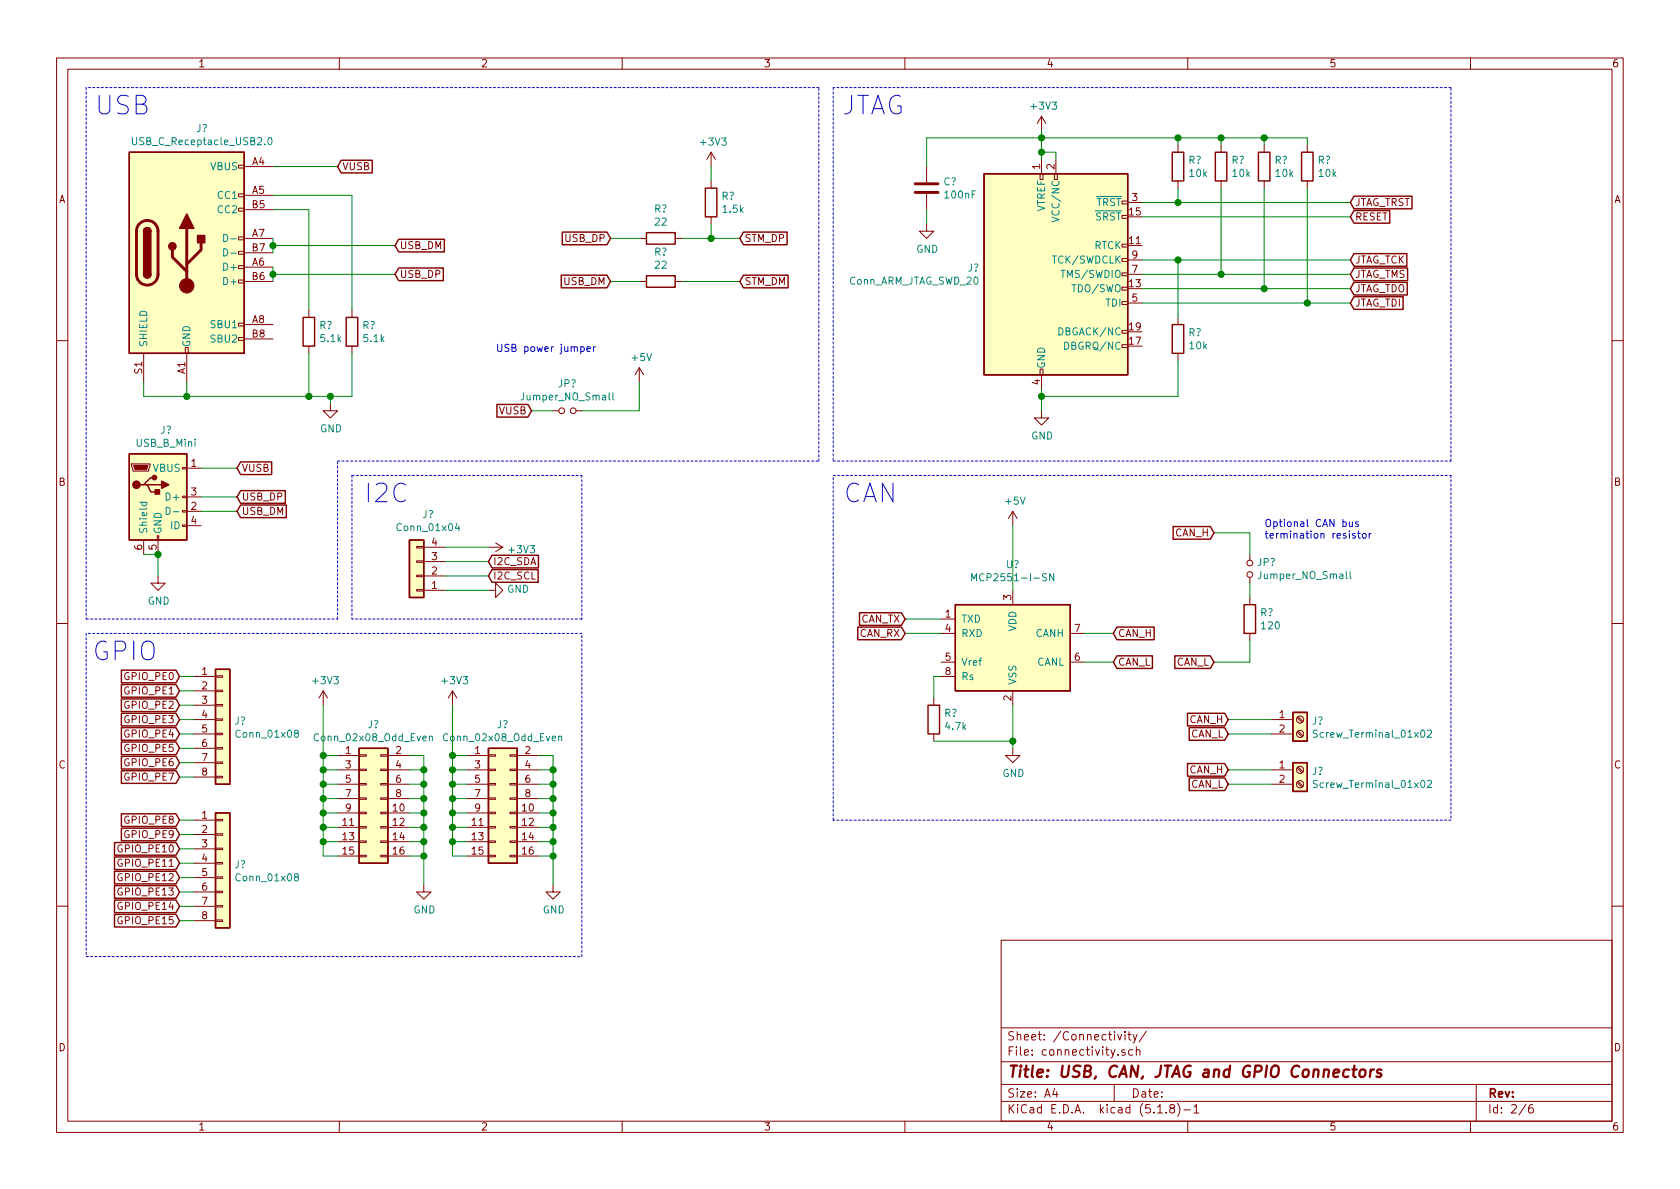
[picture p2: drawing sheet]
<svg xmlns="http://www.w3.org/2000/svg" width="297mm" height="210mm" viewBox="0 0 297 210" stroke-linecap="round" stroke-linejoin="round" font-family="sans-serif">
<g fill="none" stroke="#840000" stroke-width=".18">
<path d="M10 10.3h277v189.9h-277zM12 12.2h273v186.1h-273zM60 10.3v1.9M110 10.3v1.9M160 10.3v1.9M210 10.3v1.9M260 10.3v1.9M42.2 36.8h1v.5h-1zM42.2 34.3h1v.5h-1zM42.2 29.2h1v.5h-1zM43.2 29.5h5.1M43.2 34.5h5.1"/>
<path d="M43.2 37.1h5.1M125.7 26.9v2.6M125.7 32v1.3M125.7 38.3v1.3M125.7 26.9l-.7 1.3M125.7 26.9l.8 1.3M163.8 39.6v1.3h1.3l-1.3 1.3-1.2-1.3h1.2M163.8 29.5v2.8M163.8 34.3v2.8M183.9 30.7h.5v1h-.5zM184.1 20.6l-.7 1.2M184.1 20.6v2.5"/>
<path d="M184.1 28.2v2.5M184.1 20.6l.8 1.2M186.4 30.7h.5v1h-.5zM186.7 28.2v2.5M198.4 38.1h1v.5h-1zM198.4 35.6h1v.5h-1zM199.4 35.8h2.5M208.3 25.6v1.3M208.3 32v1.3M215.9 25.6v1.3M215.9 32v1.3M223.5 25.6v1.3"/>
<path d="M223.5 32v1.3M231.1 25.6v1.3M231.1 32v1.3M42.2 59.7h1v.5h-1zM42.2 57.1h1v.6h-1zM42.2 49.5h1v.5h-1zM42.2 47h1v.5h-1zM42.2 44.4h1v.6h-1zM42.2 41.9h1v.5h-1zM43.2 49.8h5.1M43.2 42.2h5.1M43.2 47.2h5.1"/>
<path d="M43.2 57.4h5.1M43.2 44.7h5.1M43.2 59.9h5.1M54.6 54.9v1.2M62.2 54.9v1.2M113 49.8h1.3M113 42.2h1.3M119.4 49.8h1.2M119.4 42.2h1.2M198.4 45.7h1v.5h-1zM198.4 58.4h1v.5h-1zM198.4 50.8h1v.5h-1z"/>
<path d="M198.4 48.3h1v.5h-1zM198.4 43.2h1v.5h-1zM198.4 53.3h1v.5h-1zM199.4 53.6h2.5M199.4 48.5h2.5M199.4 46h2.5M208.3 56.1v1.3M10 60.2h2M25.4 62.5v5.1M32.8 61.5h.5v1h-.5zM33 62.5v5.1M54.6 61.2v1.3"/>
<path d="M58.4 71.4v1.2h1.3l-1.3 1.3-1.3-1.3h1.3M62.2 61.2v1.3M97.8 72.6h1M101.9 72.6h1M113 65l-.7 1.3M113 65v2.6M113 65l.8 1.3M183.9 65.3h.5v1h-.5zM184.1 72.6v1.3h1.3l-1.3 1.3-1.2-1.3h1.2M184.1 66.3v2.5M198.4 61h1v.5h-1zM208.3 62.5v1.2"/>
<path d="M285 60.2h2M23.2 82h3.3v.3l-.2 1h-2.8zM25.4 95.5v2.5M27.8 94.7h.3v.8h-.3zM27.9 95.5v2.5M32.3 92.8h.7v.3h-.7zM32.3 90.3h.7v.2h-.7zM32.3 87.8h.7v.2h-.7zM32.3 82.7h.7v.2h-.7zM33 82.8h2.6M33 90.4h2.6M33 87.9h2.6"/>
<path d="M33 93h2.6M73.7 96.6h1.2v.3h-1.2zM73.7 99.2h1.2v.2h-1.2zM74.9 96.8h3.8M74.9 99.3h3.8M86.4 96.8h2.5M87.6 96l1.3 .8M88.9 96.8l-1.3 .7M179.1 90.4l-.8 1.3M179.1 90.4v2.6M179.1 90.4l.7 1.3M221 98v1.1"/>
<path d="M10 110.3h2M27.9 101.8v1.3h1.3l-1.3 1.3-1.2-1.3h1.2M34.3 119.6h3.8M38.1 119.5h1.3v.3h-1.3zM73.7 104.3h1.2v.2h-1.2zM73.7 101.7h1.2v.3h-1.2zM74.9 104.4h3.8M74.9 101.8h3.8M86.4 104.4h1.2v-1.3l1.3 1.3-1.3 1.3v-1.3M166.4 109.5h2.5M166.4 112h2.5M166.4 117.1h2.5"/>
<path d="M166.4 119.6h2.5M179.1 104.4v2.5M189.2 112h2.6M189.2 117.1h2.6M221 102.1v1M221 105.7v1.2M221 112v1.3M285 110.3h2M34.3 127.2h3.8M34.3 129.8h3.8M34.3 122.2h3.8M34.3 124.7h3.8"/>
<path d="M34.3 132.3h3.8M34.3 134.9h3.8M34.3 137.4h3.8M38.1 132.2h1.3v.3h-1.3zM38.1 134.7h1.3v.3h-1.3zM38.1 137.3h1.3v.2h-1.3zM38.1 129.7h1.3v.2h-1.3zM38.1 124.6h1.3v.2h-1.3zM38.1 122h1.3v.3h-1.3zM38.1 127.1h1.3v.3h-1.3zM57.1 122.2l-.7 1.2M57.1 122.2v2.5"/>
<path d="M57.1 122.2l.8 1.2M59.7 136.1h3.8M59.7 138.7h3.8M59.7 133.6h3.8M63.5 138.6h1.3v.2h-1.3zM63.5 136h1.3v.3h-1.3zM63.5 133.5h1.3v.2h-1.3zM67.3 138.6h1.3v.2h-1.3zM67.3 136h1.3v.3h-1.3zM67.3 133.5h1.3v.2h-1.3zM68.6 136.1h3.8M68.6 138.7h3.8"/>
<path d="M68.6 133.6h3.8M80 122.2l-.8 1.2M80 122.2v2.5M80 122.2l.8 1.2M82.5 136.1h3.9M82.5 138.7h3.9M82.5 133.6h3.9M86.4 138.6h1.2v.2h-1.2zM86.4 136h1.2v.3h-1.2zM86.4 133.5h1.2v.2h-1.2zM90.2 138.6h1.2v.2h-1.2zM90.2 136h1.2v.3h-1.2z"/>
<path d="M90.2 133.5h1.2v.2h-1.2zM91.4 136.1h3.8M91.4 138.7h3.8M91.4 133.6h3.8M165.1 123.4v1.3M165.1 129.8v1.3M179.1 132.3v1.3h1.2l-1.2 1.3-1.3-1.3h1.3M179.1 122.2v2.5M224.8 127.2h3.8M224.8 129.8h3.8M224.8 136.1h3.8M224.8 138.7h3.8"/>
<path d="M229.3 129.5l.9 .8M229.3 126.9l.9 .9M229.3 138.3l.9 .9M229.3 135.8l.9 .8M229.5 129.3l.9 .8M229.5 126.7l.9 .9M229.5 138.2l.9 .8M229.5 135.6l.9 .9M34.3 145h3.8M34.3 147.6h3.8M34.3 150.1h3.8M34.3 152.6h3.8"/>
<path d="M34.3 155.2h3.8M34.3 157.7h3.8M38.1 157.6h1.3v.3h-1.3zM38.1 155.1h1.3v.2h-1.3zM38.1 150h1.3v.2h-1.3zM38.1 147.4h1.3v.3h-1.3zM38.1 144.9h1.3v.3h-1.3zM38.1 152.5h1.3v.3h-1.3zM59.7 143.8h3.8M59.7 146.3h3.8M59.7 148.8h3.8M59.7 151.4h3.8"/>
<path d="M59.7 141.2h3.8M63.5 146.2h1.3v.2h-1.3zM63.5 148.7h1.3v.3h-1.3zM63.5 151.3h1.3v.2h-1.3zM63.5 143.6h1.3v.3h-1.3zM63.5 141.1h1.3v.2h-1.3zM67.3 146.2h1.3v.2h-1.3zM67.3 148.7h1.3v.3h-1.3zM67.3 151.3h1.3v.2h-1.3zM67.3 143.6h1.3v.3h-1.3zM67.3 141.1h1.3v.2h-1.3zM68.6 143.8h3.8"/>
<path d="M68.6 146.3h3.8M68.6 148.8h3.8M68.6 151.4h3.8M68.6 141.2h3.8M74.9 156.5v1.2h1.3l-1.3 1.3-1.2-1.3h1.2M82.5 143.8h3.9M82.5 146.3h3.9M82.5 148.8h3.9M82.5 151.4h3.9M82.5 141.2h3.9M86.4 146.2h1.2v.2h-1.2zM86.4 148.7h1.2v.3h-1.2z"/>
<path d="M86.4 151.3h1.2v.2h-1.2zM86.4 143.6h1.2v.3h-1.2zM86.4 141.1h1.2v.2h-1.2zM90.2 146.2h1.2v.2h-1.2zM90.2 148.7h1.2v.3h-1.2zM90.2 151.3h1.2v.2h-1.2zM90.2 143.6h1.2v.3h-1.2zM90.2 141.1h1.2v.2h-1.2zM91.4 143.8h3.8M91.4 146.3h3.8M91.4 148.8h3.8M91.4 151.4h3.8"/>
<path d="M91.4 141.2h3.8M97.8 156.5v1.2h1.3l-1.3 1.3-1.3-1.3h1.3M10 160.2h2M34.3 160.3h3.8M34.3 162.8h3.8M38.1 160.1h1.3v.3h-1.3zM38.1 162.7h1.3v.2h-1.3zM177 166.3h108v32h-108zM285 160.2h2M60 198.3v1.9M110 198.3v1.9M160 198.3v1.9"/>
<path d="M177 194.8h108M177 191.8h108M177 187.8h108M177 181.8h108M186.5 192.5l-.4 1h1M186.8 193v1M197 191.8v3M197.6 182.9l.4 1 .3-1M198.9 185.7a.37 .37 0 0 0-.6 .1l.1 .2 .5 .2 .1 .1-.2 .3-.5-.1M198.9 182.4v.2M198.9 182.9v1M199.4 182.9h.6"/>
<path d="M199.6 182.4v1.3l.4 .2M200.3 185.7l-.5-.1-.3 .3 .1 .6 .2 .1 .5-.1M200.3 182.9l.4 1M200.9 185.7h.1a.37 .37 0 0 1 .5 .1v.8M200.9 185.1v1.5M201 182.9l-.4 1.4-.3 .1M202.7 182.3l-1.3 2M204.7 196.8h.8M206.2 196.7v.1M207.1 196l-.3-.3 .2-.3a.48 .48 0 0 1 .6 .1l-.1 .4a.52 .52 0 0 0-.6 .2 .52 .52 0 0 0 .1 .6l.4 .1 .2-.1 .1-.4-.3-.3M208.2 195.1a1.71 1.71 0 0 1 0 2.3M209.3 196.3h1.2"/>
<path d="M210 198.3v1.9M211.1 195.8l.4-.5v1.5M211.1 196.8h.9M260 198.3v1.9M261 191.8v6.5M269.8 195.2l-1.2 2M271 195.3a.62 .62 0 0 0-.7 .7v.7l.3 .1 .4-.1 .1-.5-.1-.2-.4-.1-.3 .3"/>
<circle cx="99.3" cy="72.6" r=".51"/>
<circle cx="101.3" cy="72.6" r=".51"/>
<circle cx="221" cy="99.6" r=".51"/>
<circle cx="221" cy="101.6" r=".51"/>
<circle cx="229.9" cy="127.2" r=".63"/>
<circle cx="229.9" cy="136.1" r=".63"/>
<circle cx="229.9" cy="129.8" r=".63"/>
<circle cx="229.9" cy="138.7" r=".63"/>
</g>
<path d="M239.1 189.1h.8M239.5 188.4l-.2 1.8v.1l.4 .1M240.5 189.3a.53 .53 0 0 1 .5-.2 .53 .53 0 0 1 .5 .4l-.1 .6a.54 .54 0 0 1-.5 .4 .54 .54 0 0 1-.6-.4zM242.4 189.1l-.2 1.3M242.9 189.1a.54 .54 0 0 0-.6 .4M244.2 189.2a.49 .49 0 0 0-.7 .3v.2l.5 .1 .2 .3-.3 .3-.5-.1" fill="none" stroke="#840000" stroke-width=".41"/>
<g fill="none" stroke="#840000" stroke-width=".25">
<path d="M22.9 26.9h20.3v35.6h-20.3zM60.3 28.3h5.5v2.3h-5.5l-.6-1.1zM124.7 33.3h2v5h-2zM174 30.7h25.4v35.6h-25.4zM207.3 26.9h2v5.1h-2zM214.9 26.9h2v5.1h-2zM222.5 26.9h2v5.1h-2zM230.1 26.9h2.1v5.1h-2.1zM239.4 34.7h10.3v2.2h-10.3l-.6-1.1zM239.4 37.2h6.3v2.3h-6.3l-.6-1.2zM25.4 48.5a.63 .63 0 0 0 .6 .6 .63 .63 0 0 0 .7-.6M25.4 40.9a.63 .63 0 0 1 .6-.6 .63 .63 0 0 1 .7 .6"/>
<path d="M53.6 56.1h2v5.1h-2zM61.2 56.1h2v5.1h-2zM70.5 42.3h8.1v2.2h-8.1l-.7-1.1zM70.5 47.4h7.9v2.2h-7.9l-.7-1.1zM99.2 48.7h8.1l.6 1.1-.6 1.1h-8.1zM99.4 41h7.9l.6 1.2-.6 1.1h-7.9zM114.3 48.8h5.1v2h-5.1zM114.3 41.1h5.1v2.1h-5.1zM131.4 48.7h7.9v2.2h-7.9l-.6-1.1zM131.4 41h7.8v2.3h-7.8l-.6-1.1zM207.3 57.4h2v5.1h-2zM239.4 49.9h9.4v2.3h-9.4l-.6-1.2z"/>
<path d="M239.4 52.5h8.7v2.2h-8.7l-.6-1.1zM239.4 47.4h9.5v2.2h-9.5l-.6-1.1zM239.4 44.9h9.3v2.2h-9.3l-.6-1.1zM87.9 71.5h5.4l.7 1.1-.7 1.2h-5.4zM22.9 80.3h10.1v15.2h-10.1zM25.4 85.7h.6l.7 1.3h1.2M26 85.7h2.6M27.3 84.4h-.6l-1.3 1.3h-.6M42.5 89.3h8.1v2.2h-8.1l-.6-1.1zM42.5 86.8h7.9v2.2h-7.9l-.6-1.1zM42.5 81.7h5.5v2.2h-5.5l-.6-1.1zM72.4 95.5h2.5v10.2h-2.5z"/>
<path d="M87 98.2h8.2v2.2h-8.2l-.6-1.1zM207.4 93.1h6.6l.6 1.1-.6 1.1h-6.6zM21.5 118.5h9.6l.6 1.1-.6 1.1h-9.6zM38.1 118.4h2.5v20.3h-2.5zM87 100.7h8.1v2.3h-8.1l-.6-1.2zM151.7 110.9h7.7l.6 1.1-.6 1.1h-7.7zM152 108.4h7.4l.6 1.1-.6 1.1h-7.4zM168.9 106.9h20.3v15.3h-20.3zM197.5 116h6.3v2.2h-6.3l-.7-1.1zM197.5 110.9h6.6v2.2h-6.6l-.7-1.1zM207.7 116h6.3l.6 1.1-.6 1.1h-6.3zM220 106.9h2v5.1h-2z"/>
<path d="M21.5 131.2h9.6l.6 1.1-.6 1.1h-9.6zM21.5 126.1h9.6l.6 1.1-.6 1.2h-9.6zM21.5 128.7h9.6l.6 1.1-.6 1.1h-9.6zM21.5 123.6h9.6l.6 1.1-.6 1.1h-9.6zM21.5 121.1h9.6l.6 1.1-.6 1.1h-9.6zM21.5 136.3h9.6l.6 1.1-.6 1.1h-9.6zM21.5 133.8h9.6l.6 1.1-.6 1.1h-9.6zM63.5 132.3h5.1v20.3h-5.1zM86.4 132.3h5v20.3h-5zM164.1 124.7h2v5.1h-2zM210 126.1h6.5l.7 1.1-.7 1.2h-6.5zM210 135h6.5l.7 1.1-.7 1.2h-6.5z"/>
<path d="M210.3 128.7h6.2l.7 1.1-.7 1.1h-6.2zM210.3 137.6h6.2l.7 1.1-.7 1.1h-6.2zM228.6 126h2.5v5.1h-2.5zM228.6 134.9h2.5v5h-2.5zM20.2 149h10.9l.6 1.1-.6 1.1h-10.9zM20.2 151.5h10.9l.6 1.1-.6 1.2h-10.9zM20.2 154.1h10.9l.6 1.1-.6 1.1h-10.9zM20.2 156.6h10.9l.6 1.1-.6 1.1h-10.9zM20.2 159.2h10.9l.6 1.1-.6 1.1h-10.9zM21.5 143.9h9.6l.6 1.1-.6 1.1h-9.6zM21.5 146.5h9.6l.6 1.1-.6 1.1h-9.6zM38.1 143.8h2.5v20.3h-2.5z"/>
<path d="M20.2 161.7h10.9l.6 1.1-.6 1.1h-10.9z"/>
</g>
<g fill="none" stroke="#008484" stroke-width=".18">
<path d="M23.4 24.3v1.1l.3 .2 .3-.1 .2-.1v-1.1M47.5 24.5l.2-.2a.69 .69 0 0 1 .4 .7 .69 .69 0 0 1-.4 .6l-.3-.2v-.3zM186 38.4l1.2 .4-1.2 .4M39.5 41.4a.64 .64 0 0 1 .8 .7 .64 .64 0 0 1-.8 .6zM39.5 44a.64 .64 0 0 1 .8 .6 .64 .64 0 0 1-.8 .7zM40.8 42.2h1M40.8 44.8h1M108.4 69.5v1.1l.1 .1M188.2 60.5a.64 .64 0 0 1 .8 .6 .64 .64 0 0 1-.8 .7zM24.7 88.8h1.3M25.2 88.8l-.1 .4 .2 .2 .6-.1v-.5M29.4 89.7a.64 .64 0 0 1 .7 .6 .64 .64 0 0 1-.7 .7z"/>
<path d="M30.7 90.5h.9M80.8 92.5l-.3 .9h.8M81.1 93v.8M171.8 102.7v-1.3l.4 1 .4-1v1.3M186.3 101.4v1.3l-.7-1.3v1.3M238.7 101.1v1.1l.2 .1M52.3 129.7l-.2-.2v-.3l.2-.1 .4 .1v.3l-.5 .2-.2 .2v.2l.3 .3 .4-.1 .1-.2-.1-.3-.2-.1M75.9 130.3l.2-.1h.3l.1 .8M75.9 130.2v.8M98.8 130.3l.2-.1h.3v.8M98.8 130.2v.8M232.9 129.2l-.5-.1-.1 .1v.5l.6 .2v.2l-.2 .3-.5-.1"/>
<path d="M232.9 138.1l-.5-.1-.1 .1v.5l.6 .2v.2l-.2 .3-.5-.1M252.4 129.2l.5-.1 .2 .4v.2l-.8 .7h.8M252.4 138.1l.5-.1 .2 .3v.3l-.8 .7h.8M52.3 155.1l-.2-.2v-.3l.2-.1 .4 .1v.3l-.5 .2-.2 .2v.2l.3 .3 .4-.1 .1-.2-.1-.3-.2-.1"/>
</g>
<g fill="#ffffc2" stroke="#ffffc2" stroke-width=".18">
<path d="M228.6 126h2.5v5.1h-2.5z"/>
<path d="M228.6 134.9h2.5v5h-2.5z"/>
<path d="M174 30.7h25.4v35.6h-25.4z"/>
<path d="M22.9 26.9h20.3v35.6h-20.3z"/>
<path d="M22.9 80.3h10.1v15.2h-10.1z"/>
<path d="M168.9 106.9h20.3v15.3h-20.3z"/>
<path d="M72.4 95.5h2.5v10.2h-2.5z"/>
<path d="M38.1 118.4h2.5v20.3h-2.5z"/>
<path d="M63.5 132.3h5.1v20.3h-5.1z"/>
<path d="M38.1 143.8h2.5v20.3h-2.5z"/>
<path d="M86.4 132.3h5v20.3h-5z"/>
</g>
<path d="M24.6 39.7a1.9 1.9 0 0 1 2.1-.6 1.9 1.9 0 0 1 1.2 1.8v7.6a1.9 1.9 0 0 1-1.9 1.9 1.9 1.9 0 0 1-1.9-1.9v-7.8l.1-.5zM161.8 34h4.1M161.8 32.5h4.1M30.5 44.2v1.3l2.5 2.5M33 40.4v10.1M35.6 42.9v1.3l-2.6 2.5" fill="none" stroke="#840000" stroke-width=".51"/>
<g fill="#840000" stroke="#840000" stroke-width=".25">
<path d="M25.4 48.5h1.3a.63 .63 0 0 1-.7 .6 .63 .63 0 0 1-.6-.6z"/>
<path d="M25.6 40.4a.63 .63 0 0 1 .7-.1 .63 .63 0 0 1 .4 .6h-1.3z"/>
<path d="M25.4 40.9h1.3v7.6h-1.3z"/>
<path d="M34.9 41.7h1.3v1.2h-1.3z"/>
<path d="M33 37.8l1.3 2.6h-2.6z"/>
<path d="M27.4 86.6h.8v.8h-.8z"/>
<path d="M28.6 85.1l1.2 .6-1.2 .7z"/>
<circle cx="30.5" cy="43.6" r=".63"/>
<circle cx="24.1" cy="85.7" r=".63"/>
<circle cx="27.3" cy="84.4" r=".38"/>
</g>
<g fill="#840000" stroke="#840000" stroke-width=".18">
<path d="M23.6 82.3h2.6l-.3 .8h-2z"/>
<circle cx="33" cy="50.5" r="1.27"/>
</g>
<g fill="none" stroke="#0000c2" stroke-width=".18" stroke-dasharray=".4 .4">
<path d="M15.2 15.5v94M144.8 15.5h-129.6M147.3 15.5v66M256.5 15.5h-109.2M59.7 81.5h85.1M62.2 84.1h40.7M62.2 84.1v25.4M102.9 84.1v25.4M144.8 81.5v-66M147.3 84.1h109.2M147.3 81.5h109.2M256.5 84.1v60.9"/>
<path d="M256.5 81.5v-66M15.2 109.5h44.5M15.2 112v57.2M59.7 109.5v-28M102.9 109.5h-40.7M102.9 112h-87.7M147.3 145v-60.9M256.5 145h-109.2M15.2 169.2h87.7M102.9 169.2v-57.2"/>
</g>
<g fill="none" stroke="#008400" stroke-width=".18">
<path d="M48.3 37.1h6.3v17.8M48.3 29.5h11.4M48.3 34.5h13.9v20.4M125.7 29.5v2.5M125.7 39.6v2.6M163.8 37.1v2.5M184.1 23.1v5.1M184.1 26.9h2.6v1.3M201.9 35.8h36.9M201.9 38.3h36.9M208.3 24.4v1.2M208.3 33.3v2.5"/>
<path d="M215.9 24.4v1.2M215.9 33.3v15.2M223.5 24.4v1.2M223.5 33.3v17.7M231.1 25.6v-1.2h-67.3v5.1M231.1 33.3v20.3M48.3 42.2v2.5M48.3 47.2v2.6M48.3 48.5h21.5M48.3 43.4h21.5M107.9 49.8h5.1M107.9 42.2h5.1"/>
<path d="M120.6 49.8h10.2M120.6 42.2h10.2M201.9 48.5h36.9M201.9 46h36.9M201.9 51h36.9M201.9 53.6h36.9M208.3 46v10.1M33 67.6v2.5M54.6 62.5v7.6M58.4 70.1v1.3M62.2 62.5v7.6h-36.8v-2.5M94 72.6h3.8"/>
<path d="M113 67.6v5h-10.1M184.1 68.8v3.8M208.3 63.7v6.4h-24.2M25.4 98h2.5v3.8M35.6 82.8h6.3M35.6 90.4h6.3M35.6 87.9h6.3M78.7 96.8h7.7M78.7 99.3h7.7M179.1 93v11.4M214.6 94.2h6.4v3.8M31.7 119.6h2.6"/>
<path d="M78.7 104.4h7.7M78.7 101.8h7.7M160 109.5h6.4M160 112h6.4M166.4 119.6h-1.3v3.8M191.8 112h5M191.8 117.1h5M221 103.1v2.6M221 113.3v3.8h-6.4M31.7 122.2h2.6M31.7 124.7h2.6M31.7 127.2h2.6"/>
<path d="M31.7 129.8h2.6M31.7 132.3h2.6M31.7 134.9h2.6M31.7 137.4h2.6M57.1 124.7v26.7h2.6M57.1 133.6h2.6M57.1 136.1h2.6M57.1 138.7h2.6M72.4 133.6h2.5v22.9M72.4 136.1h2.5M72.4 138.7h2.5M80 124.7v26.7h2.5"/>
<path d="M80 133.6h2.5M80 136.1h2.5M80 138.7h2.5M95.2 133.6h2.6v22.9M95.2 136.1h2.6M95.2 138.7h2.6M165.1 131.1h14M179.1 124.7v7.6M217.2 136.1h7.6M217.2 138.7h7.6M217.2 127.2h7.6M217.2 129.8h7.6"/>
<path d="M31.7 145h2.6M31.7 147.6h2.6M31.7 150.1h2.6M31.7 152.6h2.6M31.7 155.2h2.6M31.7 157.7h2.6M57.1 146.3h2.6M57.1 141.2h2.6M57.1 143.8h2.6M57.1 148.8h2.6M72.4 146.3h2.5M72.4 151.4h2.5"/>
<path d="M72.4 141.2h2.5M72.4 143.8h2.5M72.4 148.8h2.5M80 146.3h2.5M80 141.2h2.5M80 143.8h2.5M80 148.8h2.5M95.2 146.3h2.6M95.2 151.4h2.6M95.2 141.2h2.6M95.2 143.8h2.6M95.2 148.8h2.6"/>
<path d="M31.7 160.3h2.6M31.7 162.8h2.6"/>
</g>
<g fill="none" stroke="#0000c2" stroke-width=".18">
<path d="M102.7 61.4l.3-.1 .3 .2-.1 .6h-.5M103.8 61.7l.6-.1-.1-.2-.3-.1-.2 .2v.6h.5M104.9 61.3v.8M105.3 61.3l-.4 .2M238.6 92.3v.8h.3l.2-.1M239.1 92.3v.8M239.6 94.4l-.3-.1-.2 .2 .1 .2 .4 .1v.3h-.5M240 94.3h.5M240.2 92.3h-.3l-.2 .2v.1l.5 .2v.3h-.5M240.2 93.9v1.1l.3 .2M241 94.4l.3-.1 .3 .3-.2 .5-.3 .1-.2-.3zM242.1 94.3v.9"/>
<path d="M242.4 94.3l-.3 .3"/>
</g>
<g fill="#008400" stroke="#008400" stroke-width=".25">
<circle cx="57.2" cy="146.3" r=".51"/>
<circle cx="74.9" cy="141.2" r=".51"/>
<circle cx="223.5" cy="24.4" r=".51"/>
<circle cx="179.1" cy="131.1" r=".51"/>
<circle cx="208.3" cy="35.8" r=".51"/>
<circle cx="74.9" cy="143.8" r=".51"/>
<circle cx="208.3" cy="46" r=".51"/>
<circle cx="33" cy="70.1" r=".51"/>
<circle cx="74.9" cy="146.3" r=".51"/>
<circle cx="215.9" cy="48.5" r=".51"/>
<circle cx="57.2" cy="148.8" r=".51"/>
<circle cx="74.9" cy="148.8" r=".51"/>
<circle cx="215.9" cy="24.4" r=".51"/>
<circle cx="223.5" cy="51" r=".51"/>
<circle cx="57.2" cy="143.8" r=".51"/>
<circle cx="231.1" cy="53.6" r=".51"/>
<circle cx="57.2" cy="141.2" r=".51"/>
<circle cx="74.9" cy="151.4" r=".51"/>
<circle cx="27.9" cy="98" r=".51"/>
<circle cx="57.2" cy="138.7" r=".51"/>
<circle cx="58.4" cy="70.1" r=".51"/>
<circle cx="57.2" cy="136.1" r=".51"/>
<circle cx="57.2" cy="133.6" r=".51"/>
<circle cx="97.8" cy="151.4" r=".51"/>
<circle cx="80" cy="136.1" r=".51"/>
<circle cx="80" cy="141.2" r=".51"/>
<circle cx="48.3" cy="48.5" r=".51"/>
<circle cx="125.7" cy="42.2" r=".51"/>
<circle cx="80" cy="143.8" r=".51"/>
<circle cx="80" cy="133.6" r=".51"/>
<circle cx="54.6" cy="70.1" r=".51"/>
<circle cx="80" cy="146.3" r=".51"/>
<circle cx="184.2" cy="26.9" r=".51"/>
<circle cx="48.3" cy="43.4" r=".51"/>
<circle cx="80" cy="148.8" r=".51"/>
<circle cx="80" cy="138.7" r=".51"/>
<circle cx="97.8" cy="148.8" r=".51"/>
<circle cx="97.8" cy="146.3" r=".51"/>
<circle cx="97.8" cy="143.8" r=".51"/>
<circle cx="97.8" cy="141.2" r=".51"/>
<circle cx="97.8" cy="138.7" r=".51"/>
<circle cx="97.8" cy="136.1" r=".51"/>
<circle cx="184.2" cy="70.1" r=".51"/>
<circle cx="74.9" cy="136.1" r=".51"/>
<circle cx="184.2" cy="24.4" r=".51"/>
<circle cx="74.9" cy="138.7" r=".51"/>
<circle cx="208.3" cy="24.4" r=".51"/>
</g>
<g font-size="4.6" fill="#0000c2">
<text x="17" y="20.3">USB</text>
<text x="147.9" y="20.3">JTAG</text>
<text x="65.3" y="88.9">I2C</text>
<text x="148.9" y="88.9">CAN</text>
<text x="16.5" y="116.8">GPIO</text>
</g>
<text font-size="2.8" fill="#840000" x="178" y="190.5">Title: USB, CAN, JTAG and GPIO Connectors</text>
<g font-size="2.1" fill="#840000">
<text x="178" y="184">Sheet: /Connectivity/</text>
<text x="178" y="186.7">File: connectivity.sch</text>
<text x="178" y="196.9">KiCad E.D.A. kicad (5.1.8)-1</text>
<text x="178" y="194.1">Size: A4</text>
<text x="200" y="194.1">Date:</text>
<text x="263" y="194.1">Rev:</text>
<text x="263" y="196.9">Id: 2/6</text>
</g>
<g font-size="1.8" fill="#840000">
<text x="35" y="11.9">1</text>
<text x="85" y="11.9">2</text>
<text x="135" y="11.9">3</text>
<text x="185" y="11.9">4</text>
<text x="235" y="11.9">5</text>
<text x="285" y="11.9">6</text>
<text x="44.6" y="29.2">A4</text>
<text x="183.9" y="29.9" transform="rotate(-90 183.9 29.9)">1</text>
<text x="186.4" y="29.9" transform="rotate(-90 186.4 29.9)">2</text>
<text x="10.4" y="35.9">A</text>
<text x="44.6" y="34.3">A5</text>
<text x="60.5" y="30.1">VUSB</text>
<text x="200.2" y="35.6">3</text>
<text x="285.4" y="35.9">A</text>
<text x="44.6" y="41.9">A7</text>
<text x="44.6" y="36.8">B5</text>
<text x="199.7" y="38.1">15</text>
<text x="239.5" y="36.4">JTAG_TRST</text>
<text x="239.5" y="39">RESET</text>
<text x="44.6" y="47">A6</text>
<text x="44.6" y="44.4">B7</text>
<text x="70.6" y="44.1">USB_DM</text>
<text x="100" y="42.8">USB_DP</text>
<text x="131.6" y="42.8">STM_DP</text>
<text x="199.7" y="43.2">11</text>
<text x="200.2" y="45.7">9</text>
<text x="239.5" y="46.6">JTAG_TCK</text>
<text x="44.6" y="49.5">B6</text>
<text x="70.6" y="49.1">USB_DP</text>
<text x="99.7" y="50.4">USB_DM</text>
<text x="131.6" y="50.4">STM_DM</text>
<text x="199.7" y="50.8">13</text>
<text x="200.2" y="53.3">5</text>
<text x="200.2" y="48.3">7</text>
<text x="239.5" y="51.7">JTAG_TDO</text>
<text x="239.5" y="49.1">JTAG_TMS</text>
<text x="44.6" y="57.1">A8</text>
<text x="44.6" y="59.7">B8</text>
<text x="199.7" y="58.4">19</text>
<text x="239.5" y="54.2">JTAG_TDI</text>
<text x="199.7" y="61">17</text>
<text x="25.1" y="66.1" transform="rotate(-90 25.1 66.1)">S1</text>
<text x="32.8" y="66.1" transform="rotate(-90 32.8 66.1)">A1</text>
<text x="183.9" y="68" transform="rotate(-90 183.9 68)">4</text>
<text x="88.3" y="73.3">VUSB</text>
<text x="33.8" y="82.5">1</text>
<text x="42.7" y="83.4">VUSB</text>
<text x="10.4" y="85.9">B</text>
<text x="33.8" y="87.6">3</text>
<text x="42.7" y="88.5">USB_DP</text>
<text x="285.4" y="85.9">B</text>
<text x="33.8" y="90.2">2</text>
<text x="33.8" y="92.7">4</text>
<text x="42.7" y="91.1">USB_DM</text>
<text x="207.7" y="94.9">CAN_H</text>
<text x="25.1" y="97.3" transform="rotate(-90 25.1 97.3)">6</text>
<text x="27.7" y="97.3" transform="rotate(-90 27.7 97.3)">5</text>
<text x="76.4" y="101.6">2</text>
<text x="76.4" y="99.1">3</text>
<text x="76.4" y="96.5">4</text>
<text x="87.1" y="99.9">I2C_SDA</text>
<text x="76.4" y="104.1">1</text>
<text x="87.1" y="102.5">I2C_SCL</text>
<text x="178.8" y="106.1" transform="rotate(-90 178.8 106.1)">3</text>
<text x="152" y="112.6">CAN_RX</text>
<text x="152.1" y="110.1">CAN_TX</text>
<text x="167.2" y="109.2">1</text>
<text x="167.2" y="111.8">4</text>
<text x="190" y="111.8">7</text>
<text x="197.6" y="112.6">CAN_H</text>
<text x="35.7" y="119.4">1</text>
<text x="167.2" y="116.8">5</text>
<text x="167.2" y="119.4">8</text>
<text x="190" y="116.8">6</text>
<text x="197.6" y="117.7">CAN_L</text>
<text x="207.9" y="117.7">CAN_L</text>
<text x="22.2" y="125.3">GPIO_PE2</text>
<text x="22.2" y="122.8">GPIO_PE1</text>
<text x="22.2" y="120.3">GPIO_PE0</text>
<text x="35.7" y="121.9">2</text>
<text x="35.7" y="124.5">3</text>
<text x="178.8" y="123.9" transform="rotate(-90 178.8 123.9)">2</text>
<text x="22.2" y="127.9">GPIO_PE3</text>
<text x="22.2" y="130.4">GPIO_PE4</text>
<text x="35.7" y="127">4</text>
<text x="35.7" y="129.5">5</text>
<text x="210.3" y="127.9">CAN_H</text>
<text x="210.5" y="130.4">CAN_L</text>
<text x="226.2" y="127">1</text>
<text x="226.2" y="129.5">2</text>
<text x="10.4" y="135.9">C</text>
<text x="22.2" y="133">GPIO_PE5</text>
<text x="22.2" y="135.5">GPIO_PE6</text>
<text x="35.7" y="132.1">6</text>
<text x="35.7" y="134.6">7</text>
<text x="35.7" y="137.2">8</text>
<text x="61.1" y="133.3">1</text>
<text x="61.1" y="135.9">3</text>
<text x="70" y="133.3">2</text>
<text x="70" y="135.9">4</text>
<text x="84" y="133.3">1</text>
<text x="84" y="135.9">3</text>
<text x="92.9" y="133.3">2</text>
<text x="92.9" y="135.9">4</text>
<text x="210.3" y="136.8">CAN_H</text>
<text x="226.2" y="135.9">1</text>
<text x="285.4" y="135.9">C</text>
<text x="22.2" y="138">GPIO_PE7</text>
<text x="61.1" y="138.4">5</text>
<text x="61.1" y="141">7</text>
<text x="61.1" y="143.5">9</text>
<text x="69.5" y="143.5">10</text>
<text x="70" y="138.4">6</text>
<text x="70" y="141">8</text>
<text x="84" y="138.4">5</text>
<text x="84" y="141">7</text>
<text x="84" y="143.5">9</text>
<text x="92.4" y="143.5">10</text>
<text x="92.9" y="138.4">6</text>
<text x="92.9" y="141">8</text>
<text x="210.5" y="139.3">CAN_L</text>
<text x="226.2" y="138.4">2</text>
<text x="22.2" y="145.7">GPIO_PE8</text>
<text x="22.2" y="148.2">GPIO_PE9</text>
<text x="35.7" y="144.8">1</text>
<text x="35.7" y="147.3">2</text>
<text x="35.7" y="149.9">3</text>
<text x="60.6" y="146">11</text>
<text x="60.6" y="148.6">13</text>
<text x="69.5" y="146">12</text>
<text x="69.5" y="148.6">14</text>
<text x="83.5" y="146">11</text>
<text x="83.5" y="148.6">13</text>
<text x="92.4" y="146">12</text>
<text x="92.4" y="148.6">14</text>
<text x="21.2" y="150.7">GPIO_PE10</text>
<text x="21.2" y="153.3">GPIO_PE11</text>
<text x="21.2" y="155.8">GPIO_PE12</text>
<text x="35.7" y="152.4">4</text>
<text x="35.7" y="154.9">5</text>
<text x="60.6" y="151.1">15</text>
<text x="69.5" y="151.1">16</text>
<text x="83.5" y="151.1">15</text>
<text x="92.4" y="151.1">16</text>
<text x="21.2" y="158.4">GPIO_PE13</text>
<text x="21.2" y="160.9">GPIO_PE14</text>
<text x="35.7" y="157.5">6</text>
<text x="35.7" y="160">7</text>
<text x="21.2" y="163.4">GPIO_PE15</text>
<text x="35.7" y="162.6">8</text>
<text x="10.4" y="185.9">D</text>
<text x="285.4" y="185.9">D</text>
<text x="35" y="199.9">1</text>
<text x="85" y="199.9">2</text>
<text x="135" y="199.9">3</text>
<text x="185" y="199.9">4</text>
<text x="235" y="199.9">5</text>
<text x="285" y="199.9">6</text>
</g>
<g font-size="1.8" fill="#008484">
<text x="34.7" y="23.4">J?</text>
<text x="182.4" y="19.4">+3V3</text>
<text x="24" y="25.7">USB_C_Receptacle_USB2.0</text>
<text x="124" y="25.7">+3V3</text>
<text x="210.1" y="29">R?</text>
<text x="217.8" y="29">R?</text>
<text x="225.4" y="29">R?</text>
<text x="233" y="29">R?</text>
<text x="37.3" y="30.1">VBUS</text>
<text x="38.6" y="35.2">CC1</text>
<text x="127.6" y="35.3">R?</text>
<text x="166.8" y="32.8">C?</text>
<text x="167.2" y="35.1">100nF</text>
<text x="210.4" y="31.3">10k</text>
<text x="218" y="31.3">10k</text>
<text x="225.6" y="31.3">10k</text>
<text x="233.2" y="31.3">10k</text>
<text x="38.6" y="37.7">CC2</text>
<text x="115.7" y="37.6">R?</text>
<text x="115.9" y="39.9">22</text>
<text x="127.9" y="37.6">1.5k</text>
<text x="184.8" y="37.5" transform="rotate(-90 184.8 37.5)">VTREF</text>
<text x="187.3" y="38.5" transform="rotate(-90 187.3 38.5)">VCC/NC</text>
<text x="193.6" y="39">SRST</text>
<text x="193.8" y="36.4">TRST</text>
<text x="39.9" y="47.9">D+</text>
<text x="115.7" y="45.2">R?</text>
<text x="115.9" y="47.5">22</text>
<text x="162" y="44.7">GND</text>
<text x="186.5" y="46.6">TCK/SWDCLK</text>
<text x="193.5" y="44.1">RTCK</text>
<text x="39.9" y="50.4">D+</text>
<text x="150" y="50.3">Conn_ARM_JTAG_SWD_20</text>
<text x="171.1" y="48">J?</text>
<text x="188.2" y="49.1">TMS/SWDIO</text>
<text x="189.9" y="51.7">TDO/SWO</text>
<text x="37.4" y="58">SBU1</text>
<text x="56.5" y="58.2">R?</text>
<text x="64.1" y="58.2">R?</text>
<text x="187.6" y="59.3">DBGACK/NC</text>
<text x="195.5" y="54.2">TDI</text>
<text x="210.1" y="59.5">R?</text>
<text x="26" y="61.5" transform="rotate(-90 26 61.5)">SHIELD</text>
<text x="33.7" y="61.5" transform="rotate(-90 33.7 61.5)">GND</text>
<text x="37.4" y="60.6">SBU2</text>
<text x="56.8" y="60.5">5.1k</text>
<text x="64.4" y="60.5">5.1k</text>
<text x="111.8" y="63.8">+5V</text>
<text x="184.8" y="65.3" transform="rotate(-90 184.8 65.3)">GND</text>
<text x="188.7" y="61.8">DBGRQ/NC</text>
<text x="210.4" y="61.8">10k</text>
<text x="92.5" y="70.8">Jumper_NO_Small</text>
<text x="98.7" y="68.5">JP?</text>
<text x="28.4" y="76.7">J?</text>
<text x="56.6" y="76.4">GND</text>
<text x="182.3" y="77.7">GND</text>
<text x="24.1" y="79">USB_B_Mini</text>
<text x="27.1" y="83.4">VBUS</text>
<text x="29.7" y="88.5">D+</text>
<text x="177.9" y="89.2">+5V</text>
<text x="26" y="94.5" transform="rotate(-90 26 94.5)">Shield</text>
<text x="28.6" y="94.5" transform="rotate(-90 28.6 94.5)">GND</text>
<text x="30.2" y="93.6">ID</text>
<text x="70.5" y="93.9">Conn_01x04</text>
<text x="74.7" y="91.6">J?</text>
<text x="90.1" y="97.8">+3V3</text>
<text x="177.9" y="100.5">U?</text>
<text x="222.3" y="100.1">JP?</text>
<text x="26.1" y="106.9">GND</text>
<text x="89.7" y="104.8">GND</text>
<text x="173.1" y="102.8">MCP2551-I-SN</text>
<text x="222.8" y="102.4">Jumper_NO_Small</text>
<text x="169.9" y="110.1">TXD</text>
<text x="169.9" y="112.6">RXD</text>
<text x="179.7" y="111.7" transform="rotate(-90 179.7 111.7)">VDD</text>
<text x="183.1" y="112.6">CANH</text>
<text x="222.8" y="109">R?</text>
<text x="223.2" y="111.3">120</text>
<text x="169.9" y="117.7">Vref</text>
<text x="183.3" y="117.7">CANL</text>
<text x="55.4" y="121">+3V3</text>
<text x="78.3" y="121">+3V3</text>
<text x="169.9" y="120.3">Rs</text>
<text x="179.7" y="121.2" transform="rotate(-90 179.7 121.2)">VSS</text>
<text x="41.5" y="128.1">J?</text>
<text x="42" y="130.4">Conn_01x08</text>
<text x="56" y="131.1">Conn_02x08_Odd_Even</text>
<text x="65" y="128.8">J?</text>
<text x="78.8" y="131.1">Conn_02x08_Odd_Even</text>
<text x="87.9" y="128.8">J?</text>
<text x="167" y="126.8">R?</text>
<text x="167.3" y="129.1">4.7k</text>
<text x="232" y="128.1">J?</text>
<text x="232.9" y="130.4">Screw_Terminal_01x02</text>
<text x="177.2" y="137.4">GND</text>
<text x="232" y="137">J?</text>
<text x="232.9" y="139.3">Screw_Terminal_01x02</text>
<text x="41.5" y="153.5">J?</text>
<text x="42" y="155.8">Conn_01x08</text>
<text x="73.1" y="161.5">GND</text>
<text x="96" y="161.5">GND</text>
</g>
<g font-size="1.8" fill="#0000c2">
<text x="87.6" y="62.2">USB power jumper</text>
<text x="223.5" y="93.2">Optional CAN bus</text>
<text x="223.5" y="95.2">termination resistor</text>
</g>
</svg>
